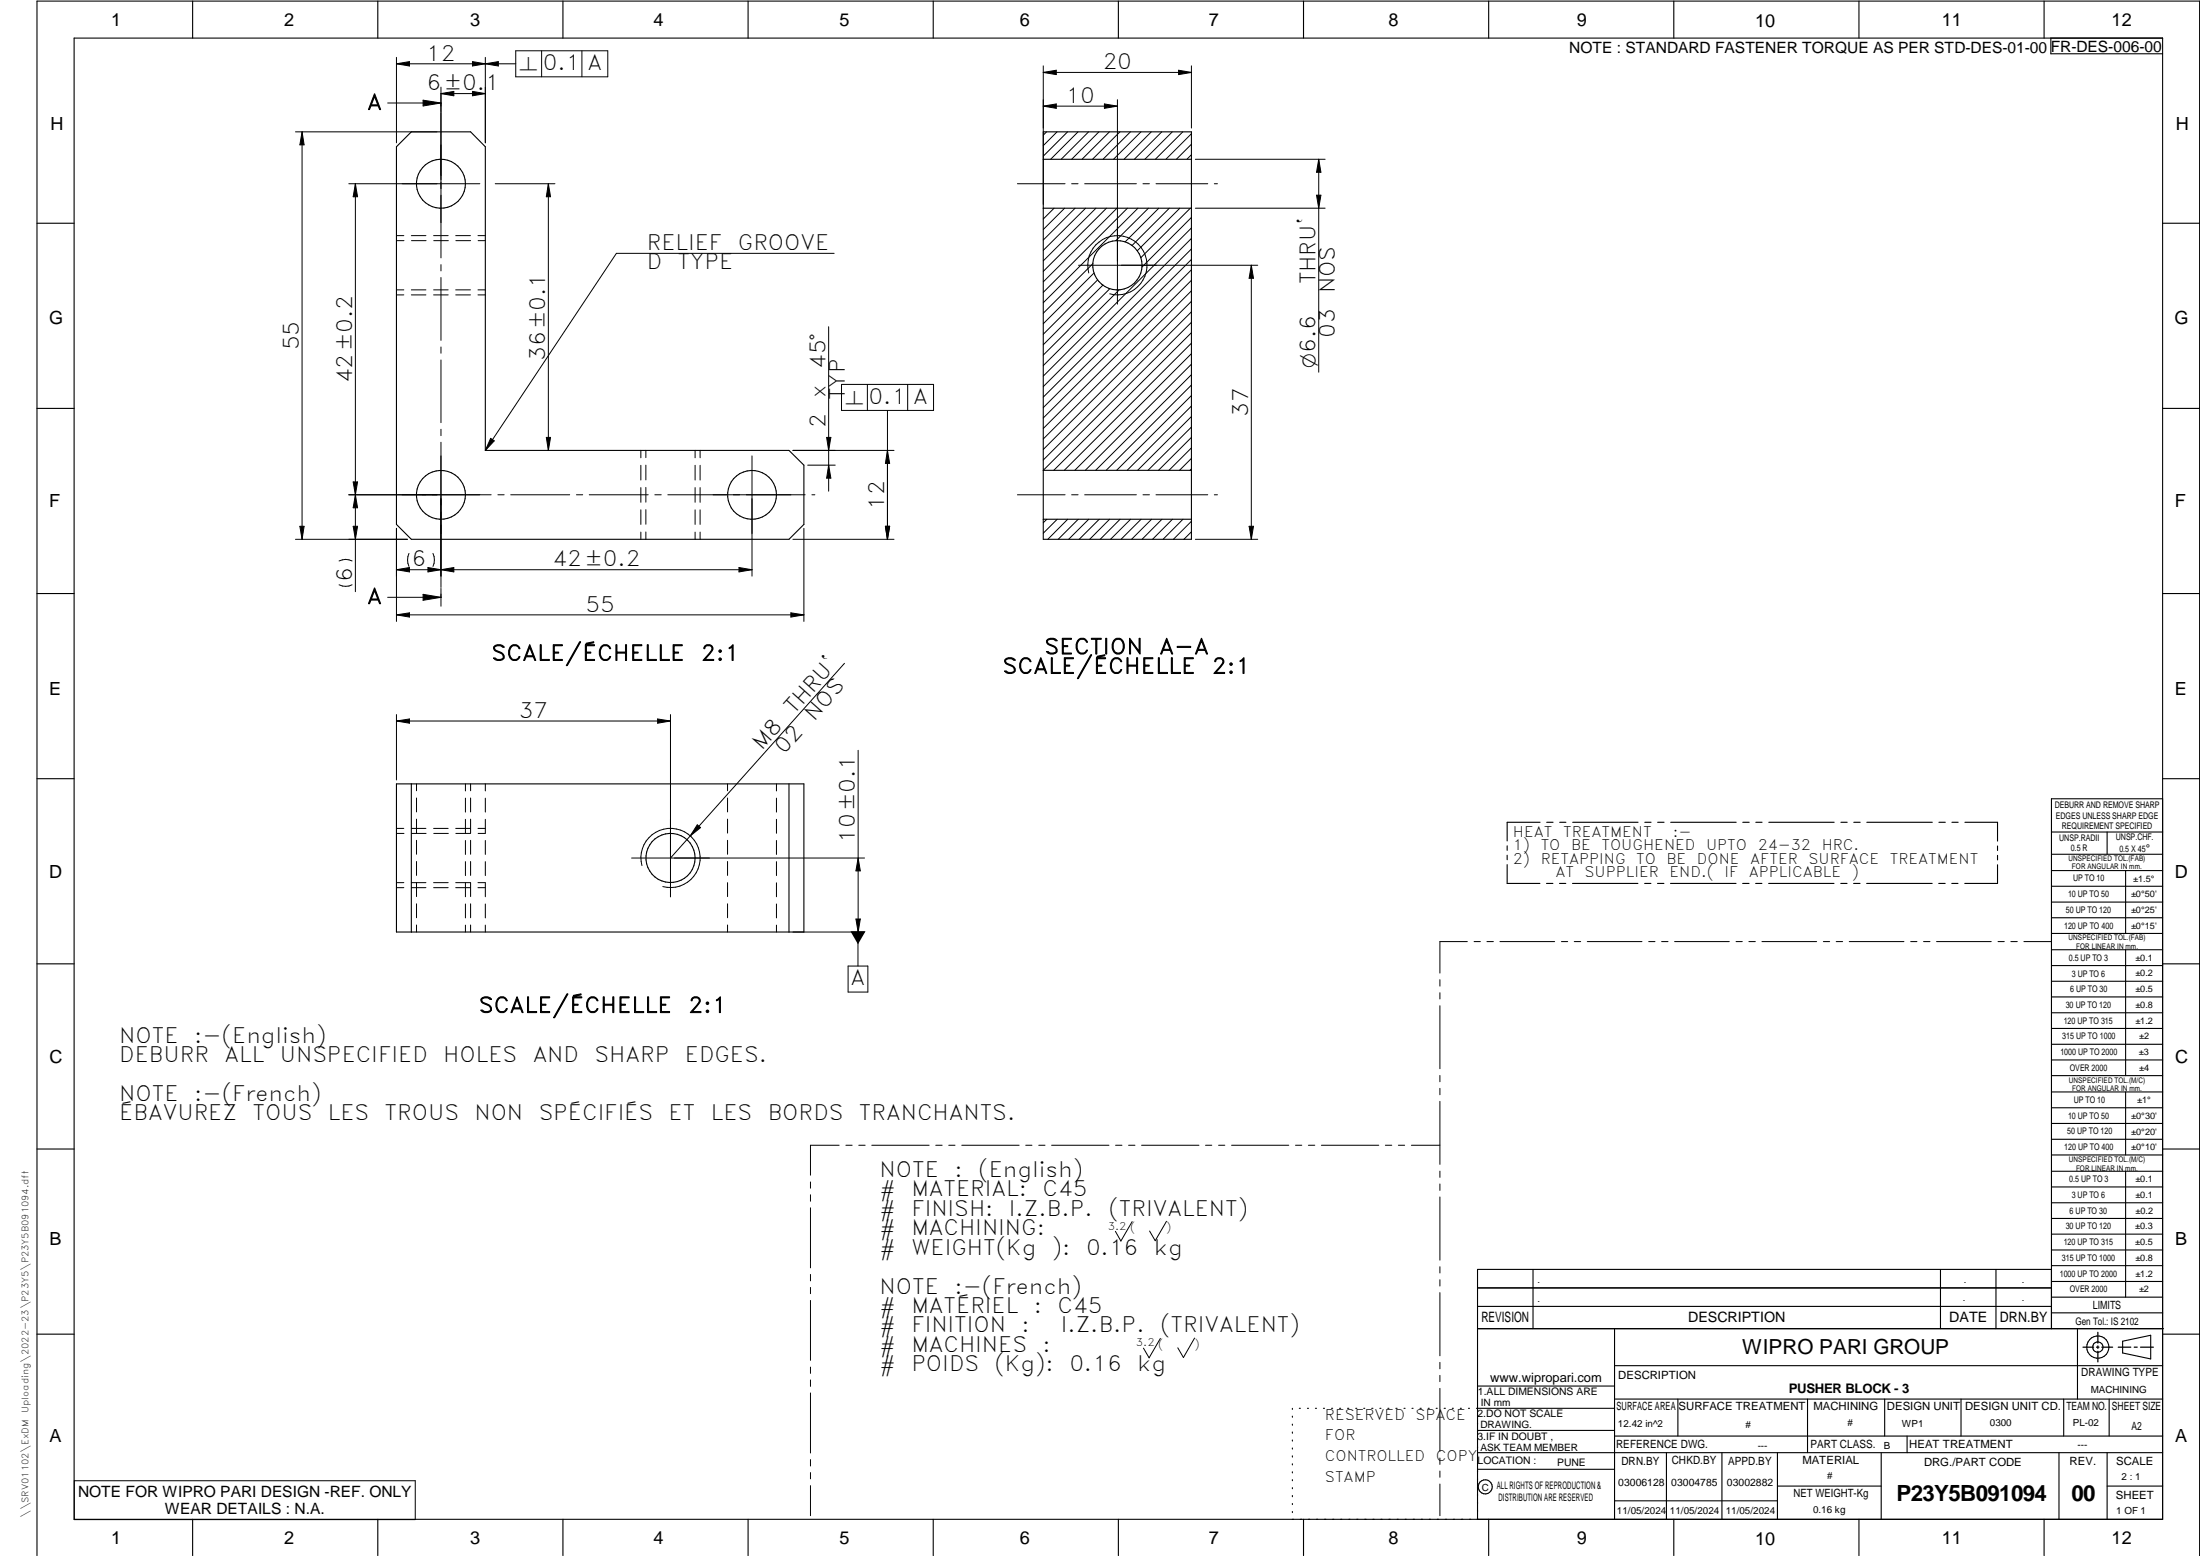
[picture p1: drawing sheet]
<svg xmlns="http://www.w3.org/2000/svg" width="594mm" height="420mm" viewBox="0 0 594 420" stroke-linecap="round" stroke-linejoin="round" font-family="sans-serif">
<g fill="none" stroke="#000" stroke-width=".3">
<path d="M20 10.3h564v400h-564zM52 .3v10M102 .3v10M152 .3v10M202 .3v10M252 .3v10M302 .3v10M352 .3v10M402 .3v10M452 .3v10M502 .3v10M552 .3v10"/>
<path d="M553.8 10.3v4.2h30.2M107.1 39.6l4-4h16l4 4v82h82l4 4v16l-4 4h-102l-4-4zM281.7 35.6h40v110h-40zM281.7 43h40M281.7 56.2h40M10 60.3h10M584 60.3h10M10 110.3h10M584 110.3h10M281.7 127h40M281.7 140.2h40M10 160.3h10"/>
<path d="M584 160.3h10M10 210.3h10M107.1 211.7h110v40h-110zM111.1 211.7v40M213.1 211.7v40M584 215.7h-30v143.1M584 210.3h10M407 228.4v1.2M407 230.9v1.3M407 233.5v5h8.8M415.9 222h-8.9v5.1M417.6 238.5h1.7"/>
<path d="M417.7 222h1.7M421.1 238.5h1.7M421.2 222h1.7M424.6 238.5h17.7M424.7 222h17.6M444.1 238.5h1.7M444.2 222h1.6M447.6 238.5h1.7M447.6 222h1.8M451.1 238.5h17.7M451.1 222h17.7M470.6 238.5h1.7"/>
<path d="M470.6 222h1.7M474.1 238.5h1.7M474.1 222h1.7M477.6 238.5h17.7M477.6 222h17.7M497.1 238.5h1.7M497.1 222h1.7M500.5 238.5h1.8M500.6 222h1.7M504.1 238.5h17.7M504.1 222h17.7M523.5 238.5h1.8"/>
<path d="M523.6 222h1.7M527 238.5h1.7M527.1 222h1.7M530.6 222h8.8v5.1M539.4 233.5v5h-8.8M539.4 228.4v1.3M539.4 231v1.2M554 224.7h30M554 230.7h30M554 235.1h30M554 239.3h30M569 224.7v6"/>
<path d="M574 235.1v17M554 243.6h30M554 247.8h30M554 252.1h30M554 256.5h30M574 256.5v33.9M10 260.3h10M554 260.7h30M554 265h30M554 269.2h30M554 273.5h30M554 277.7h30"/>
<path d="M584 260.3h10M554 282h30M554 286.2h30M554 290.4h30M554 294.9h30M554 299.1h30M574 294.9v17M10 310.3h10M554 303.4h30M554 307.6h30M554 311.9h30M554 316.3h30"/>
<path d="M574 316.3v34M584 310.3h10M554 320.5h30M554 324.8h30M554 329h30M554 333.2h30M554 337.5h30M399 358.8h185.2M399 352.8h155M399 347.8h155M414 342.8v16M436 358.8v51.5"/>
<path d="M524 342.8v16M539 342.8v16M554 341.8h30M554 346h30M554 350.3h30M554 354.5h30M554 342.8h-155v67.5M561 358.8v19M10 360.3h10M399 374.3h37M436 377.8h148M453.1 377.8v10"/>
<path d="M488.1 377.8v14.5M508.9 377.8v10M529.5 377.8v10M557.3 377.8v10M569.5 377.8v10M573.2 362.2l7.6-1.6v6.3l-7.6-1.6zM584 368.8h-148M584 360.3h10M349 380.3v.3M349 382.4v.3M349 384.6v.3M349 386.7v.3"/>
<path d="M349 388.8v.3M349 391v.3M349 393.1v.3M349 395.3v.3M349 397.4v.3M349 399.5v.3M350.9 380.3h.2M353.1 380.3h.2M355.2 380.3h.3M357.4 380.3h.3M359.6 380.3h.3M361.7 380.3h.3"/>
<path d="M363.9 380.3h.3M366.1 380.3h.3M368.3 380.3h.2M370.4 380.3h.3M372.6 380.3h.3M374.8 380.3h.3M376.9 380.3h.4M379.1 380.3h.3M381.3 380.3h.3M383.4 380.3h.4M385.6 380.3h.3M387.8 380.3h.3"/>
<path d="M390 380.3h.3M392.2 380.3h.3M394.3 380.3h.3M396.5 380.3h.3M398.7 380.3h37.3M399 396.7h37M399 392.3h185M399 386.2h37M436 387.8h148M450 392.3v18M465 392.3v18M480 392.3v18"/>
<path d="M508 392.3v18M515 387.8v4.5M556 392.3v18M569 392.3v18M52 410.3v9.7M102 410.3v9.7M152 410.3v9.7M202 410.3v9.7M252 410.3v9.7M302 410.3v9.7M349 401.7v.3M349 403.8v.4"/>
<path d="M349 406v.3M349 408.1v.3M352 410.3v9.7M402 410.3v9.7M436 405.3h44M452 410.3v9.7M480 401.3h28M502 410.3v9.7M552 410.3v9.7M569 401.3h15M10 420v-419.7h584v419.7"/>
<circle cx="119.1" cy="49.6" r="6.6"/>
<circle cx="301.7" cy="71.6" r="6.7"/>
<circle cx="119.1" cy="133.6" r="6.6"/>
<circle cx="203.1" cy="133.6" r="6.6"/>
<circle cx="181.1" cy="231.7" r="6.6"/>
<circle cx="566.5" cy="363.7" r="1.39"/>
<circle cx="566.5" cy="363.8" r="3"/>
<circle cx="401.1" cy="401.5" r="1.9"/>
</g>
<g fill="none" stroke="#000" stroke-width=".27">
<path d="M107.1 17.2l3.5-.6v1.2zM107.1 15.5v23.1M107.1 17.2h32.2M127.6 16.6v1.2l7-1.2v1.2zM131.1 15.5v23.1M139.3 13.7h24.8v7h-24.8zM146.3 13.7v7M157.1 13.7v7M281.7 17.8v37.4M281.7 19.6l3.5-.6v1.2zM281.7 19.6h40M318.3 19l3.4 .6-3.4 .6z"/>
<path d="M321.7 17.8v16.8M79.8 35.6h38.2M81.6 35.6v110M81.6 35.6l.5 3.5h-1.1zM104.7 27.8h14.4M114.3 27.1l4.8 .7-4.8 .8zM119.1 23.5v46.1M119.1 25.3h12M119.1 25.3l3.4-.6v1.2zM127.6 24.7l3.5 .6-3.5 .6zM281.7 28.7l3.5-.6v1.2zM281.7 28.7h20"/>
<path d="M282.6 35.6l-.9 .9M285.4 35.6l-3.7 3.7M288.3 35.6l-6.6 6.6M291.1 35.6l-7.4 7.4M294 35.6l-7.5 7.4M296.7 35.6l-7.3 7.4M298.2 28.1l3.5 .6-3.5 .6zM299.6 35.6l-7.4 7.4M301.7 26.9v55.2M302.4 35.6l-7.4 7.4M305.3 35.6l-7.4 7.4M308.1 35.6l-7.4 7.4"/>
<path d="M310.9 35.6l-7.4 7.4M313.7 35.6l-7.4 7.4M316.6 35.6l-7.4 7.4M319.4 35.6l-7.4 7.4M321.7 38.9l-4 4.1M321.7 36.1l-6.9 6.9M94.2 49.6h35.4M96 49.6v110.2M96 49.6l.6 3.5h-1.2zM133.7 49.6h16.2M148.1 49.6l.6 3.5h-1.2zM148.1 49.6v72"/>
<path d="M274.7 49.6h12.9M281.8 56.2l-.1 .1M284.6 56.2l-2.9 2.9M287.5 56.2l-5.8 5.8M289.4 49.6h1.7M290.3 56.2l-8.6 8.6M292.9 49.6h14M293.2 56.2l-11.5 11.4M295.9 56.2l-14.2 14.2M298.8 56.2l-17.1 17.1M301.6 56.2l-19.9 19.9M304.5 56.2l-22.8 22.8"/>
<path d="M307.3 56.2l-25.6 25.5M308.6 49.6h1.8M310.1 56.2l-8.8 8.8M312.2 49.6h13.9M312.9 56.2l-9.1 9.1M315.8 56.2l-10.1 10.1M318.6 56.2l-11.5 11.5M321.4 56.2l-13.3 13.4M321.7 58.7l-13.4 13.4M321.7 41.8l-1.2 1.2M322.8 56.2h35M322.8 43h35"/>
<path d="M327.9 49.6h.9M355.5 52.7h1.2l-.6 3.5zM356.1 43l.6 3.5h-1.2zM356.1 43v57.5M107.1 78.3h1.9M107.1 63.6h1.9M107.1 79.6h1.9M107.1 65h2M111.1 78.3h3.9M111.1 63.6h3.9M111.1 79.6h3.9M111.1 65h4"/>
<path d="M117.1 78.3h3.9M117.1 63.6h3.9M117.1 79.6h3.9M117.1 65h4M119.1 71.5v1.7M119.1 74.9v17M123.1 78.3h3.9M123.1 63.6h3.9M123.1 79.6h3.9M123.1 65h4M129.1 78.3h2M129.1 63.6h2"/>
<path d="M129.1 79.6h2M129.1 65h2M225.2 68.4h-58.8l-35.3 53.2M294 73.7a8 8 0 0 1 7-10.1 8 8 0 0 1 8.7 8.7 8 8 0 0 1-10 7M295.1 71.2l-13.4 13.4M295.4 73.7l-13.7 13.7M296.4 75.6l-14.7 14.7M297.9 77l-16.2 16.1M299.7 77.9l-18 18M302.3 78.2l-20.6 20.5M321.7 61.6l-40 40M321.7 64.4l-40 40"/>
<path d="M321.7 67.2l-40 40M321.7 70.1l-40 40M321.7 72.9l-40 40M321.7 75.7l-40 40M321.7 78.5l-40 40M337.9 71.6l.6 3.5h-1.2zM337.9 71.6v74M339.6 71.6h-48.4M119.1 93.7v1.7M119.1 97.2v16.9M223.8 88.2v44.4M321.7 98.3l-28.6 28.7"/>
<path d="M321.7 95.5l-31.5 31.5M321.7 92.7l-34.3 34.3M321.7 89.8l-37.1 37.2M321.7 81.4l-40 40M321.7 84.2l-40 40M321.7 87l-40 40M119.1 115.9v1.7M119.1 119.4v39.2M132.5 118.4l1 .6-2.4 2.6zM147.5 118.1h1.2l-.6 3.5zM223.2 118.1h1.2l-.6 3.5zM227.2 103.8h24.9v7h-24.9z"/>
<path d="M234.2 103.8v7M239.6 110.8v34.8M245.1 103.8v7M321.7 118.1l-8.9 8.9M321.7 115.3l-11.7 11.7M321.7 112.5l-14.5 14.5M321.7 109.6l-17.3 17.4M321.7 106.8l-20.2 20.2M321.7 104l-23 23M321.7 101.2l-25.8 25.8M94.2 133.6h38.4M95.4 130.1h1.2l-.6 3.5z"/>
<path d="M96 133.6l.6 3.5h-1.2zM134.4 133.6h1.7M137.9 133.6h15.9M155.7 133.6h1.6M159.1 133.6h15.9M173.1 121.6v2M173.1 125.6v4M173.1 131.7v3.9M173.1 137.7v3.9M174.4 121.6v2M174.4 125.6v4M174.4 131.6v4"/>
<path d="M174.4 137.6v4M176.8 133.6h1.8M180.3 133.6h37.1M187.7 121.6v2M187.7 125.6v4M187.7 131.7v3.9M187.7 137.7v3.9M189.1 121.6v2M189.1 125.6v4M189.1 131.7v3.9M189.1 137.7v3.9M203.1 123.1v32.5"/>
<path d="M214.1 121.6h27.3M218.1 125.6h7.4M219.2 133.6h.8M223.8 125.6l.6 3.5h-1.2zM239.6 121.6l.6 3.5h-1.1zM274.7 133.6h12.9M289.4 133.6h1.7M292.9 133.6h14M308.6 133.6h1.8M312.2 133.6h13.9M321.7 126.6l-.4 .4M321.7 123.8l-3.2 3.2"/>
<path d="M321.7 120.9l-6 6.1M327.9 133.6h.9M79.8 145.6h30.2M81 142.1h1.1l-.5 3.5zM91.6 157.9a3.9 3.9 0 0 0 3.5 0M91.6 151.5a3.9 3.9 0 0 1 3.5 0M95.4 142.1h1.2l-.6 3.5zM107.1 142.7v25.1M107.1 153.8l3.5-.6v1.2zM107.1 153.8h96M110.4 149.4a4.2 4.2 0 0 0 0 3.6M115.6 153.2l6.9 1.2v-1.2l-6.9 1.2z"/>
<path d="M116.9 149.4a4.2 4.2 0 0 1 0 3.6M119.1 158.9v4.8M173.1 143.7v1.9M174.4 143.6v2M187.7 143.7v1.9M189.1 143.7v1.9M199.6 153.2l3.5 .6-3.5 .6zM214.1 145.6h27.3M217.1 142.7v25.1M239.1 142.1h1.1l-.6 3.5zM282.7 140.2l-1 .9M285.5 140.2l-3.8 3.8"/>
<path d="M288.3 140.2l-5.4 5.4M291.2 140.2l-5.5 5.4M294 140.2l-5.4 5.4M296.8 140.2l-5.4 5.4M299.6 140.2l-5.3 5.4M302.5 140.2l-5.4 5.4M305.3 140.2l-5.4 5.4M308.1 140.2l-5.4 5.4M311 140.2l-5.4 5.4M313.8 140.2l-5.4 5.4M316.6 140.2l-5.4 5.4M319.4 140.2l-5.3 5.4"/>
<path d="M321.7 143.6l-2 2M321.7 140.8l-4.8 4.8M322.8 145.6h16.8M337.3 142.1h1.2l-.6 3.5zM104.7 161.3h14.4M107.1 166l3.5-.5v1.1zM107.1 166h110M114.3 160.5l4.8 .8-4.8 .8zM213.6 165.5l3.5 .5-3.5 .6zM228 179.1l-46.9 52.6M107.1 194.7l3.5-.6v1.2zM107.1 194.7h74"/>
<path d="M107.1 193v17.6M177.6 194.1l3.5 .6-3.5 .6zM181.1 193v49.2M112.5 211.7v1.8M112.5 215.5v3.7M125.7 211.7v1.9M125.7 215.5v3.8M127.1 211.7v1.8M127.1 215.5v3.7M131.1 211.7v1.9M131.1 215.5v3.8M196.5 211.7v1.8"/>
<path d="M196.5 215.5v3.7M209.7 211.7v1.9M209.7 215.5v3.8M231.7 202.6v49.1M107.1 238.3h1.9M107.1 223.7h1.9M107.1 239.7h1.9M107.1 225h2M111.1 238.3h3.9M111.1 223.7h3.9M111.1 239.7h3.9M111.1 225h4"/>
<path d="M112.5 221.2v3.8M112.5 226.9v3.8M112.5 232.6v3.8M112.5 238.3v3.8M117.1 238.3h3.9M117.1 223.7h3.9M117.1 239.7h3.9M117.1 225h4M123.1 238.3h4v3.8M123.1 223.7h3.9M123.1 239.7h3.9M123.1 225h4"/>
<path d="M125.7 221.2v3.8M125.7 226.9v3.8M125.7 232.7v3.7M125.7 238.4v3.7M127.1 221.2v3.8M127.1 226.9v3.8M127.1 232.6v3.8M129.1 238.3h2M129.1 223.7h2M129.1 239.7h2M129.1 225h2M131.1 221.2v3.8"/>
<path d="M131.1 226.9v3.8M131.1 232.7v3.7M131.1 238.4v3.7M170.6 231.7h62.9M173.3 233.7a8 8 0 0 1 7.1-10 8 8 0 0 1 8.6 8.7 8 8 0 0 1-10 7M188.3 222.7l.9 .8-2.8 2.2zM196.5 221.2v3.8M196.5 226.9v3.8M196.5 232.6v3.8M196.5 238.3v3.8M209.7 221.2v3.8M209.7 226.9v3.8"/>
<path d="M209.7 232.7v3.7M209.7 238.4v3.7M231.7 231.7l.6 3.5h-1.2zM112.5 244.1v3.7M112.5 249.8v1.9M125.7 244.1v3.8M125.7 249.8v1.9M127.1 244.1v3.7M127.1 249.8v1.9M131.1 244.1v3.8M131.1 249.8v1.9M196.5 244.1v3.7"/>
<path d="M196.5 249.8v1.9M209.7 244.1v3.8M209.7 249.8v1.9M214.1 251.7h19.4M231.1 248.2h1.2l-.6 3.5zM231.7 251.5v9.4M396.2 254.3h-7.4v8.5M398.1 254.3h1.6M401.5 254.3h1.8M405 254.3h14.8M421.6 254.3h1.7M425.1 254.3h1.7"/>
<path d="M428.6 254.3h14.8M445.2 254.3h1.7M448.7 254.3h1.7M452.2 254.3h14.8M468.8 254.3h1.7M472.3 254.3h1.7M475.8 254.3h14.8M492.4 254.3h1.7M495.8 254.3h1.8M499.4 254.3h14.7M516 254.3h1.6M519.4 254.3h1.8"/>
<path d="M522.9 254.3h14.8M539.5 254.3h1.7M543 254.3h1.7M546.5 254.3h7.4M229 260.9h5.4v7h-5.4zM388.8 264.5v1.8M388.8 268.1v1.6M388.8 271.6v17M388.8 290.4v1.7M388.8 293.9v1.7M388.8 297.4v17M218.9 319.2v1.6"/>
<path d="M226.6 309.2h-7.7v8.1M228.4 309.2h1.7M231.9 309.2h1.7M235.4 309.2h15.5M252.7 309.2h1.7M256.2 309.2h1.7M259.7 309.2h15.5M277 309.2h1.7M280.5 309.2h1.7M284 309.2h15.5M301.2 309.2h1.8M304.8 309.2h1.7"/>
<path d="M308.3 309.2h15.5M325.5 309.2h1.7M329.1 309.2h1.6M332.6 309.2h15.4M349.8 309.2h1.7M353.3 309.2h1.7M356.8 309.2h15.5M374.1 309.2h1.7M377.6 309.2h1.7M381.1 309.2h7.7M388.8 316.2v1.7M388.8 319.7v1.7"/>
<path d="M218.9 322.6v1.8M218.9 326.1v16.2M305.7 329.9l-3 5.2-1.5-2.6M315 329.8l-3.1 5.2-1.5-2.6M388.8 323.2v17.1M218.9 344.1v1.8M218.9 347.6v1.7M218.9 351.2v16.1M388.8 342.1v1.6M388.8 345.6v1.7M388.8 349v17.1M218.9 369.1v1.7"/>
<path d="M218.9 372.6v1.8M218.9 376.1v16.2M313.3 361.4l-3 5.2-1.5-2.6M322.6 361.3l-3 5.3-1.6-2.7M388.8 367.9v1.7M388.8 371.4v1.7M388.8 374.9v17M20.1 399.8h92v10.5h-92zM218.9 394.1v1.8M218.9 397.6v1.7M388.8 393.7v1.7M388.8 397.2v1.7"/>
<path d="M218.9 401.2v8.1M388.8 400.7v8.6"/>
</g>
<path d="M566.5 359.7v3M562.5 363.8h2.9M566.1 363.8h.7M566.5 363.4v.7M566.5 364.9v2.8M567.6 363.8h2.9M572 363.8h3.4M576.3 363.8h.8M578 363.8h3.5" fill="none" stroke="#000" stroke-width=".34"/>
<g fill="#000">
<path d="M107.1 17.2l3.5-.6v1.2zM127.6 16.6l3.5 .6-3.5 .6zM131.1 17.2l3.5-.6v1.2zM281.7 19.6l3.5-.6v1.2zM318.3 19l3.4 .6-3.4 .6zM81.6 35.6l.5 3.5h-1.1zM114.3 27.1l4.8 .7-4.8 .8zM119.1 25.3l3.4-.6v1.2zM127.6 24.7l3.5 .6-3.5 .6zM281.7 28.7l3.5-.6v1.2zM298.2 28.1l3.5 .6-3.5 .6zM96 49.6l.6 3.5h-1.2z"/>
<path d="M148.1 49.6l.6 3.5h-1.2zM355.5 52.7h1.2l-.6 3.5zM356.1 43l.6 3.5h-1.2zM337.9 71.6l.6 3.5h-1.2zM132.5 118.4l1 .6-2.4 2.6zM147.5 118.1h1.2l-.6 3.5zM223.2 118.1h1.2l-.6 3.5zM96 133.6l.6 3.5h-1.2zM95.4 130.1h1.2l-.6 3.5zM223.8 125.6l.6 3.5h-1.2zM239.6 121.6l.6 3.5h-1.1zM81 142.1h1.1l-.5 3.5z"/>
<path d="M95.4 142.1h1.2l-.6 3.5zM107.1 153.8l3.5-.6v1.2zM115.6 153.2l3.5 .6-3.5 .6zM119.1 153.8l3.4-.6v1.2zM199.6 153.2l3.5 .6-3.5 .6zM239.1 142.1h1.1l-.6 3.5zM337.3 142.1h1.2l-.6 3.5zM107.1 166l3.5-.5v1.1zM114.3 160.5l4.8 .8-4.8 .8zM213.6 165.5l3.5 .5-3.5 .6zM107.1 194.7l3.5-.6v1.2zM177.6 194.1l3.5 .6-3.5 .6z"/>
<path d="M188.3 222.7l.9 .8-2.8 2.2zM231.7 231.7l.6 3.5h-1.2zM231.1 248.2h1.2l-.6 3.5zM229.7 251.5h4l-2 3.5z"/>
</g>
<g font-size="6">
<text x="512.1" y="405.2">P23Y5B091094</text>
<text x="559.4" y="405.2">00</text>
</g>
<g font-size="5.7">
<text x="115.1" y="16.3">12</text>
<text x="146.6" y="19">0.1 A</text>
<text x="297.8" y="18.7">20</text>
<text x="99.1" y="29.6">A</text>
<text x="115.2" y="24.4">6±0.1</text>
<text x="287.8" y="27.8">10</text>
<text x="174.7" y="67.5">RELIEF</text>
<text x="199.2" y="67.5">GROOVE</text>
<text x="174.7" y="72.8">D</text>
<text x="183" y="72.8">TYPE</text>
<text x="355.2" y="76.8" transform="rotate(-90 355.2 76.8)">THRU`</text>
<text x="360.5" y="79.2" transform="rotate(-90 360.5 79.2)">NOS</text>
<text x="80.7" y="94.6" transform="rotate(-90 80.7 94.6)">55</text>
<text x="360.5" y="91.2" transform="rotate(-90 360.5 91.2)">03</text>
<text x="147.2" y="97.5" transform="rotate(-90 147.2 97.5)">36±0.1</text>
<text x="222.9" y="99.6" transform="rotate(-90 222.9 99.6)">45°</text>
<text x="95.1" y="103.5" transform="rotate(-90 95.1 103.5)">42±0.2</text>
<text x="222.9" y="107.4" transform="rotate(-90 222.9 107.4)">x</text>
<text x="228.2" y="108" transform="rotate(-90 228.2 108)">TYP</text>
<text x="234.6" y="109.1">0.1 A</text>
<text x="337" y="112.6" transform="rotate(-90 337 112.6)">37</text>
<text x="222.9" y="115.5" transform="rotate(-90 222.9 115.5)">2</text>
<text x="238.8" y="137.6" transform="rotate(-90 238.8 137.6)">12</text>
<text x="111.1" y="153">6</text>
<text x="149.2" y="153">42±0.2</text>
<text x="95.1" y="157.3" transform="rotate(-90 95.1 157.3)">6</text>
<text x="99.1" y="163">A</text>
<text x="158.1" y="165.2">55</text>
<text x="132.7" y="178.4">SCALE/ÉCHELLE</text>
<text x="189.3" y="178.4">2:1</text>
<text x="282" y="176.6">SECTION</text>
<text x="313" y="176.6">A-A</text>
<text x="270.7" y="181.9">SCALE/ÉCHELLE</text>
<text x="327.3" y="181.9">2:1</text>
<text x="140.1" y="193.8">37</text>
<text x="214.3" y="193.2" transform="rotate(-48 214.3 193.2)">THRU`</text>
<text x="219.8" y="194.9" transform="rotate(-48 219.8 194.9)">NOS</text>
<text x="205.7" y="202.8" transform="rotate(-48 205.7 202.8)">M8</text>
<text x="211.8" y="203.9" transform="rotate(-48 211.8 203.9)">02</text>
<text x="230.8" y="227.6" transform="rotate(-90 230.8 227.6)">10±0.1</text>
<text x="229.7" y="266.1">A</text>
<text x="129.3" y="273.4">SCALE/ÉCHELLE</text>
<text x="185.9" y="273.4">2:1</text>
<text x="32.2" y="281.5">NOTE</text>
<text x="52.4" y="281.5">:-(English)</text>
<text x="32.2" y="286.8">DEBURR</text>
<text x="60.7" y="286.8">ALL</text>
<text x="75.6" y="286.8">UNSPECIFIED</text>
<text x="119.7" y="286.8">HOLES</text>
<text x="143.9" y="286.8">AND</text>
<text x="160.5" y="286.8">SHARP</text>
<text x="184.9" y="286.8">EDGES.</text>
<text x="32.2" y="297.3">NOTE</text>
<text x="52.4" y="297.3">:-(French)</text>
<text x="32.2" y="302.5">ÉBAVUREZ</text>
<text x="68.2" y="302.5">TOUS</text>
<text x="88.5" y="302.5">LES</text>
<text x="103.8" y="302.5">TROUS</text>
<text x="128.1" y="302.5">NON</text>
<text x="145.5" y="302.5">SPÉCIFIÉS</text>
<text x="180.6" y="302.5">ET</text>
<text x="191.9" y="302.5">LES</text>
<text x="207.3" y="302.5">BORDS</text>
<text x="231.9" y="302.5">TRANCHANTS.</text>
<text x="237.5" y="317.8">NOTE</text>
<text x="257.7" y="317.8">:</text>
<text x="264.1" y="317.8">(English)</text>
<text x="237.5" y="323">#</text>
<text x="246.1" y="323">MATERIAL:</text>
<text x="281.5" y="323">C45</text>
<text x="237.5" y="328.3">#</text>
<text x="246.1" y="328.3">FINISH:</text>
<text x="272.4" y="328.3">I.Z.B.P.</text>
<text x="299.3" y="328.3">(TRIVALENT)</text>
<text x="237.5" y="333.5">#</text>
<text x="246.1" y="333.5">MACHINING:</text>
<text x="237.5" y="338.8">#</text>
<text x="246.1" y="338.8">WEIGHT(Kg</text>
<text x="284" y="338.8">):</text>
<text x="293.3" y="338.8">0.16</text>
<text x="311.6" y="338.8">kg</text>
<text x="237.5" y="349.3">NOTE</text>
<text x="257.7" y="349.3">:-(French)</text>
<text x="237.5" y="354.5">#</text>
<text x="237.5" y="359.8">#</text>
<text x="246.1" y="354.5">MATÉRIEL</text>
<text x="246.1" y="359.8">FINITION</text>
<text x="275.8" y="359.8">:</text>
<text x="279.2" y="354.5">:</text>
<text x="285.6" y="354.5">C45</text>
<text x="286.4" y="359.8">I.Z.B.P.</text>
<text x="313.3" y="359.8">(TRIVALENT)</text>
<text x="237.5" y="365">#</text>
<text x="246.1" y="365">MACHINES</text>
<text x="281.5" y="365">:</text>
<text x="237.5" y="370.3">#</text>
<text x="246.1" y="370.3">POIDS</text>
<text x="268.5" y="370.3">(Kg):</text>
<text x="288.8" y="370.3">0.16</text>
<text x="307.1" y="370.3">kg</text>
</g>
<text font-size="5.6" x="470.5" y="365.5">WIPRO PARI GROUP</text>
<g font-size="5.4">
<text x="140.3" y="19">n</text>
<text x="355.2" y="99.3" transform="rotate(-90 355.2 99.3)">O6.6</text>
<text x="228.3" y="109.1">n</text>
</g>
<g font-size="4.9">
<text x="30" y="6.9">1</text>
<text x="76.7" y="6.9">2</text>
<text x="127" y="6.9">3</text>
<text x="176.5" y="6.9">4</text>
<text x="226.7" y="6.9">5</text>
<text x="275.4" y="6.9">6</text>
<text x="326.4" y="6.9">7</text>
<text x="375" y="6.9">8</text>
<text x="425.8" y="6.9">9</text>
<text x="473.9" y="7.3">10</text>
<text x="524.3" y="6.9">11</text>
<text x="570.2" y="6.9">12</text>
<text x="13.6" y="35.1">H</text>
<text x="587.6" y="35.1">H</text>
<text x="13.2" y="87.5">G</text>
<text x="587.2" y="87.5">G</text>
<text x="13.2" y="137">F</text>
<text x="587.2" y="137">F</text>
<text x="13.2" y="187.6">E</text>
<text x="587.2" y="187.6">E</text>
<text x="13.2" y="237">D</text>
<text x="587.2" y="237">D</text>
<text x="13.4" y="287.1">C</text>
<text x="587.4" y="287.1">C</text>
<text x="13.4" y="336.2">B</text>
<text x="587.4" y="336.2">B</text>
<text x="13.4" y="389.3">A</text>
<text x="587.4" y="389.3">A</text>
<text x="30" y="416.9">1</text>
<text x="76.7" y="416.9">2</text>
<text x="127" y="416.9">3</text>
<text x="176.5" y="416.9">4</text>
<text x="226.7" y="416.9">5</text>
<text x="275.4" y="416.9">6</text>
<text x="326.4" y="416.9">7</text>
<text x="375" y="416.9">8</text>
<text x="425.8" y="416.9">9</text>
<text x="473.9" y="417.3">10</text>
<text x="524.3" y="416.9">11</text>
<text x="570.2" y="416.9">12</text>
</g>
<g font-size="4.2">
<text x="423.7" y="14.3">NOTE : STANDARD FASTENER TORQUE AS PER STD-DES-01-00</text>
<text x="553.8" y="14">FR-DES-006-00</text>
<text x="21.1" y="404.3">NOTE FOR WIPRO PARI DESIGN -REF. ONLY</text>
<text x="44.5" y="408.8">WEAR DETAILS : N.A.</text>
</g>
<g font-size="3.9">
<text x="408.6" y="226">HEAT</text>
<text x="422.1" y="226">TREATMENT</text>
<text x="451.7" y="226">:-</text>
<text x="408.6" y="229.6">1)</text>
<text x="408.6" y="233.2">2)</text>
<text x="416" y="229.6">TO</text>
<text x="416" y="233.2">RETAPPING</text>
<text x="424.3" y="229.6">BE</text>
<text x="432.5" y="229.6">TOUGHENED</text>
<text x="441.8" y="233.2">TO</text>
<text x="450" y="233.2">BE</text>
<text x="458.2" y="233.2">DONE</text>
<text x="460.7" y="229.6">UPTO</text>
<text x="472.6" y="233.2">AFTER</text>
<text x="474.7" y="229.6">24-32</text>
<text x="488.3" y="233.2">SURFACE</text>
<text x="491.9" y="229.6">HRC.</text>
<text x="510.3" y="233.2">TREATMENT</text>
<text x="420" y="236.8">AT</text>
<text x="427.9" y="236.8">SUPPLIER</text>
<text x="450.8" y="236.8">END.(</text>
<text x="465.7" y="236.8">IF</text>
<text x="472.2" y="236.8">APPLICABLE</text>
<text x="500" y="236.8">)</text>
<text x="400" y="357.1">REVISION</text>
<text x="455.9" y="357.1">DESCRIPTION</text>
<text x="526.4" y="357.1">DATE</text>
<text x="540" y="357.1">DRN.BY</text>
<text x="357.8" y="383.3">RESERVED</text>
<text x="382.3" y="383.3">SPACE</text>
<text x="357.8" y="388.9">FOR</text>
<text x="357.8" y="394.5">CONTROLLED</text>
<text x="387.8" y="394.5">COPY</text>
<text x="357.8" y="400">STAMP</text>
</g>
<text font-size="3.6" x="483" y="376.1">PUSHER BLOCK - 3</text>
<text font-size="3.5" x="402.4" y="373.3">www.wipropari.com</text>
<g font-size="3.1">
<text x="565.1" y="353.5">LIMITS</text>
<text x="562" y="371.7">DRAWING TYPE</text>
<text x="437" y="372.3">DESCRIPTION</text>
<text x="436.5" y="380.8">SURFACE AREA</text>
<text x="453.3" y="380.8">SURFACE TREATMENT</text>
<text x="489.7" y="380.8">MACHINING</text>
<text x="509.5" y="380.8">DESIGN UNIT</text>
<text x="530.6" y="380.8">DESIGN UNIT CD.</text>
<text x="558" y="380.6">TEAM NO.</text>
<text x="570.3" y="380.7">SHEET SIZE</text>
<text x="575.6" y="386.1">A2</text>
<text x="436.4" y="391.1">REFERENCE DWG.</text>
<text x="437.8" y="395.5">DRN.BY</text>
<text x="451.4" y="395.4">CHKD.BY</text>
<text x="466.6" y="395.5">APPD.BY</text>
<text x="486.7" y="395.4">MATERIAL</text>
<text x="488.9" y="390.9">PART CLASS.</text>
<text x="515.6" y="390.9">HEAT TREATMENT</text>
<text x="519.6" y="395.9">DRG./PART CODE</text>
<text x="558.9" y="395.5">REV.</text>
<text x="571.4" y="395.6">SCALE</text>
<text x="484.3" y="404.2">NET WEIGHT-Kg</text>
<text x="571.4" y="404.7">SHEET</text>
</g>
<text font-size="3" x="579.5" y="230.1">°</text>
<g font-size="2.8">
<text x="299.1" y="332.1">3.2 (</text>
<text x="315" y="332.5">)</text>
<text x="560.4" y="357.7">Gen Tol.: IS 2102</text>
<text x="306.7" y="363.6">3.2 (</text>
<text x="322.5" y="364">)</text>
<text x="399.1" y="376.6">1.ALL DIMENSIONS ARE</text>
<text x="399" y="382.7">2.DO NOT SCALE</text>
<text x="399" y="388.7">3.IF IN DOUBT ,</text>
<text x="399" y="395.4">LOCATION :</text>
<text x="420.5" y="396">PUNE</text>
<text x="404.2" y="402">ALL RIGHTS OF REPRODUCTION &amp;</text>
<text x="437" y="401.2">03006128</text>
<text x="451.3" y="401.2">03004785</text>
<text x="466.3" y="401.2">03002882</text>
<text x="404.7" y="405.4">DISTRIBUTION ARE RESERVED</text>
</g>
<g font-size="2.7">
<text x="564.6" y="376.2">MACHINING</text>
<text x="399.9" y="379.7">IN mm</text>
<text x="399.7" y="385.7">DRAWING.</text>
<text x="436.9" y="385.4">12.42 in^2</text>
<text x="471.4" y="385.5">#</text>
<text x="498.9" y="385">#</text>
<text x="513.6" y="385.3">WP1</text>
<text x="537.3" y="385.1">0300</text>
<text x="559.7" y="385.1">PL-02</text>
<text x="399.7" y="391.8">ASK TEAM MEMBER</text>
<text x="474.6" y="391.2">---</text>
<text x="508.7" y="391.2">B</text>
<text x="561" y="391.1">---</text>
<text x="493.4" y="399.5">#</text>
<text x="572.8" y="399.7">2 : 1</text>
<text x="400.1" y="402.5">C</text>
<text x="436.6" y="408.7">11/05/2024</text>
<text x="450.9" y="408.8">11/05/2024</text>
<text x="466" y="408.9">11/05/2024</text>
<text x="489.6" y="408.5">0.16 kg</text>
<text x="571.4" y="408.7">1 OF 1</text>
</g>
<g font-size="2.5">
<text x="554.9" y="218.3">DEBURR AND REMOVE SHARP</text>
<text x="555.2" y="221">EDGES UNLESS SHARP EDGE</text>
<text x="556.1" y="227.1">UNSP.RADII</text>
<text x="556.8" y="223.8">REQUIREMENT SPECIFIED</text>
<text x="571.4" y="226.9">UNSP.CHF.</text>
<text x="559.2" y="229.9">0.5 R</text>
<text x="572.3" y="230.1">0.5 X 45</text>
<text x="559.8" y="238">UP TO 10</text>
<text x="576.1" y="238.1">±1.5°</text>
<text x="558.5" y="242.2">10 UP TO 50</text>
<text x="575.5" y="242.3">±0°50'</text>
<text x="557.4" y="250.7">120 UP TO 400</text>
<text x="557.9" y="246.5">50 UP TO 120</text>
<text x="575.5" y="250.7">±0°15'</text>
<text x="575.5" y="246.5">±0°25'</text>
<text x="558.7" y="259.4">0.5 UP TO 3</text>
<text x="559.5" y="263.7">3 UP TO 6</text>
<text x="576.6" y="263.6">±0.2</text>
<text x="576.6" y="259.4">±0.1</text>
<text x="559" y="267.9">6 UP TO 30</text>
<text x="576.6" y="267.9">±0.5</text>
<text x="557.8" y="272.2">30 UP TO 120</text>
<text x="576.6" y="272.2">±0.8</text>
<text x="556.9" y="280.7">315 UP TO 1000</text>
<text x="557.3" y="276.4">120 UP TO 315</text>
<text x="576.6" y="276.4">±1.2</text>
<text x="577.7" y="280.7">±2</text>
<text x="556.4" y="284.9">1000 UP TO 2000</text>
<text x="577.6" y="284.9">±3</text>
<text x="558.9" y="289.2">OVER 2000</text>
<text x="577.7" y="289.3">±4</text>
<text x="560" y="297.9">UP TO 10</text>
<text x="577.1" y="297.9">±1°</text>
<text x="558.5" y="302.1">10 UP TO 50</text>
<text x="575.5" y="302.1">±0°30'</text>
<text x="557.4" y="310.6">120 UP TO 400</text>
<text x="558.2" y="306.3">50 UP TO 120</text>
<text x="575.5" y="310.6">±0°10'</text>
<text x="575.5" y="306.4">±0°20'</text>
<text x="558.8" y="319.2">0.5 UP TO 3</text>
<text x="559.4" y="323.4">3 UP TO 6</text>
<text x="576.6" y="319.2">±0.1</text>
<text x="576.6" y="323.5">±0.1</text>
<text x="558.9" y="327.7">6 UP TO 30</text>
<text x="576.7" y="327.7">±0.2</text>
<text x="557.8" y="332">30 UP TO 120</text>
<text x="576.6" y="332">±0.3</text>
<text x="556.8" y="340.5">315 UP TO 1000</text>
<text x="557.3" y="336.3">120 UP TO 315</text>
<text x="576.6" y="336.3">±0.5</text>
<text x="576.6" y="340.5">±0.8</text>
<text x="415.2" y="346.4">.</text>
<text x="530.3" y="346.5">.</text>
<text x="545.9" y="346.4">.</text>
<text x="556.2" y="344.7">1000 UP TO 2000</text>
<text x="576.6" y="344.7">±1.2</text>
<text x="415.2" y="351.5">.</text>
<text x="530" y="351.3">.</text>
<text x="545.9" y="351.4">.</text>
<text x="558.9" y="349">OVER 2000</text>
<text x="577.6" y="349">±2</text>
</g>
<g font-size="2.4">
<text x="7.7" y="381.5" transform="rotate(-90 7.7 381.5)">Uploading\2022-23\P23Y5\P23Y5B091094.dft</text>
<text x="7.7" y="409.8" transform="rotate(-90 7.7 409.8)">\\SRV01102\ExDM</text>
</g>
<g font-size="2.1">
<text x="558.5" y="232.4">UNSPECIFIED TOL.(FAB)</text>
<text x="559.5" y="234.7">FOR ANGULAR IN mm.</text>
<text x="558.6" y="253.9">UNSPECIFIED TOL.(FAB)</text>
<text x="560.7" y="256.3">FOR LINEAR IN mm.</text>
<text x="558.7" y="292.3">UNSPECIFIED TOL.(M/C)</text>
<text x="559.6" y="294.7">FOR ANGULAR IN mm.</text>
<text x="558.7" y="313.7">UNSPECIFIED TOL.(M/C)</text>
<text x="560.6" y="316.1">FOR LINEAR IN mm.</text>
</g>
</svg>
